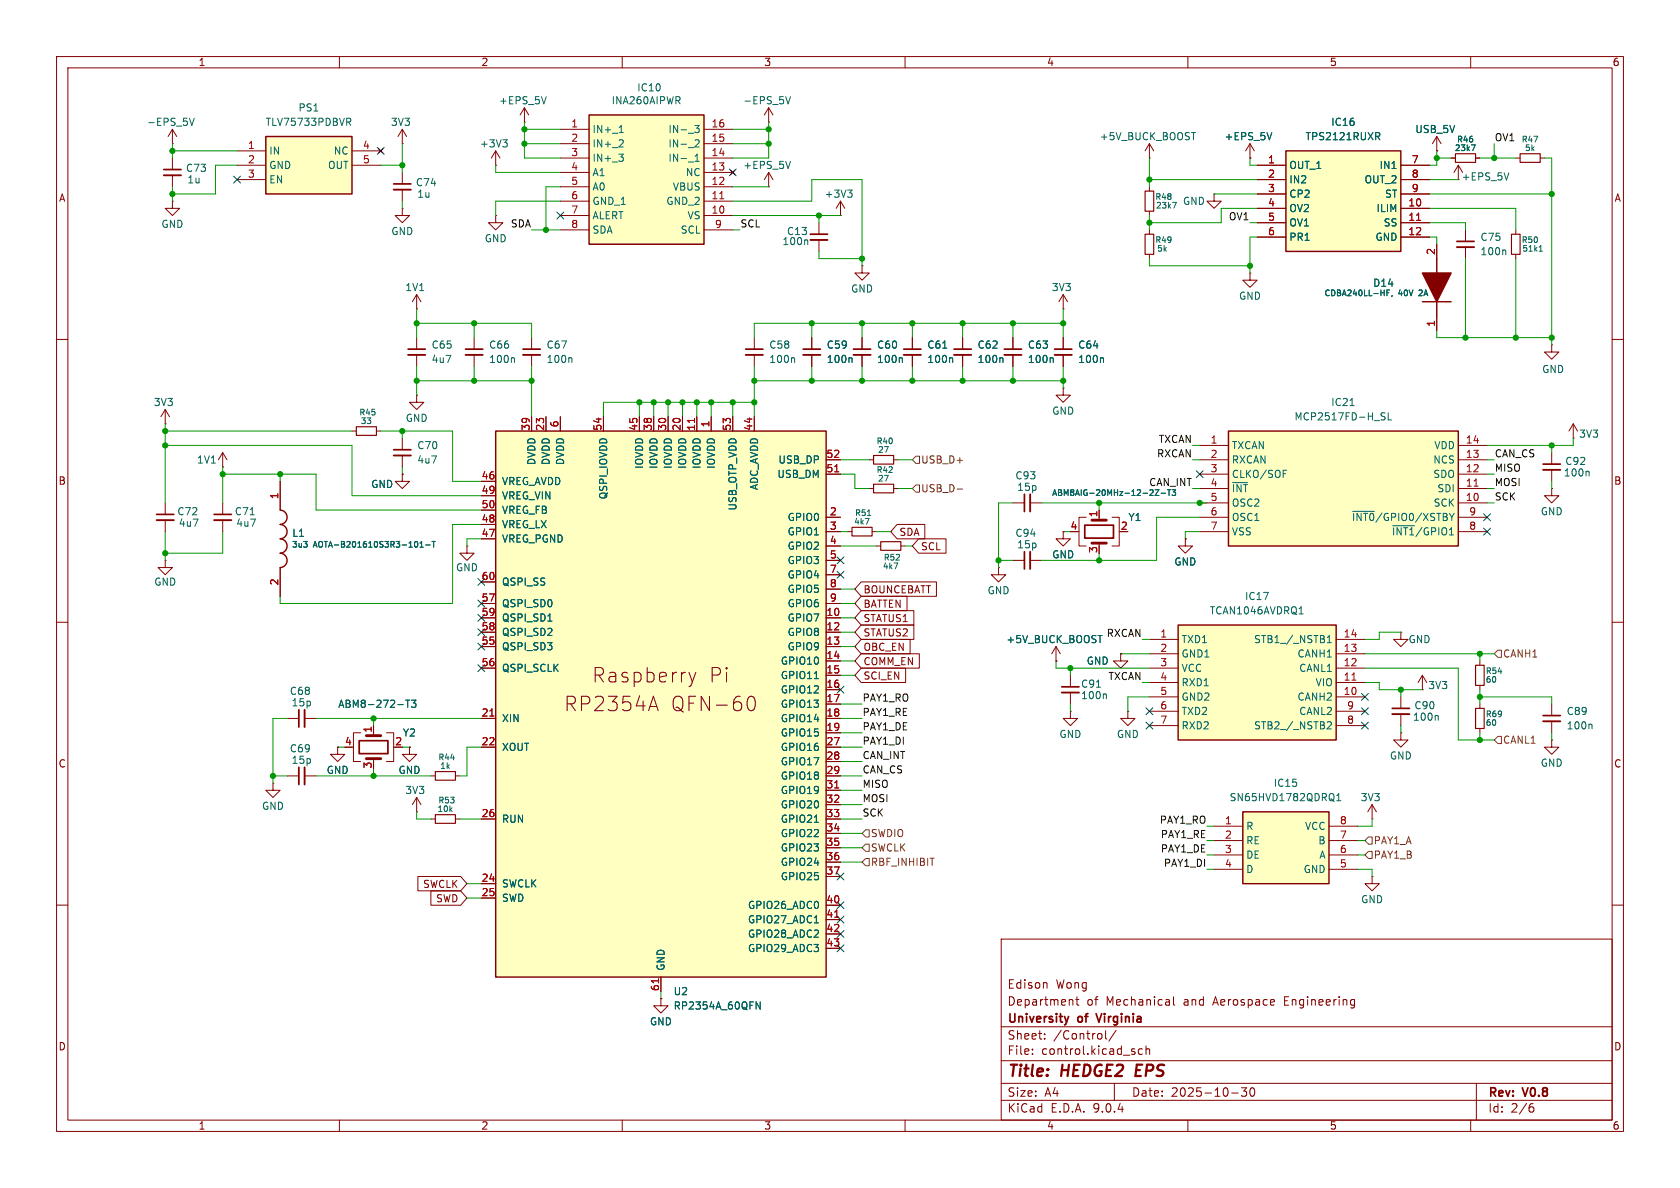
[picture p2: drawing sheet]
<svg xmlns="http://www.w3.org/2000/svg" width="297mm" height="210mm" viewBox="0 0 297 210" stroke-linecap="round" stroke-linejoin="round" font-family="sans-serif">
<g fill="none" stroke="#840000" stroke-width=".18">
<path d="M10 10h277v190h-277zM12 12h273v186h-273zM60 10v2M110 10v2M135.9 19.1l-.8 1.2M135.9 19.1l.8 1.2M135.9 19.1v2.5M160 10v2M210 10v2M260 10v2M71.1 36.8v1.3h1.3l-1.3 1.3-1.3-1.3h1.3M71.1 36.8h.1"/>
<path d="M71.1 30.5v2M71.1 33.5v2.1M135.9 21.6h.1M148.6 38.1h.1M148.6 35.6l-.8 1.2M148.6 35.6l.8 1.2M148.6 35.6v2.5M94 59.7v2M143.5 59.7v2M152.4 59.7v2M170.2 59.7v2M203.2 40.6v.8"/>
<path d="M203.2 45v.7M259.1 40.6v2.1M259.1 43.7v2M10 60h2M94 62.7v2.1M143.5 62.7v2.1M152.4 62.7v2.1M170.2 62.7v2.1M285 60h2M153.7 86.4h.7M158 86.4h.7M10 110h2"/>
<path d="M285 110h2M76.2 137.2h.8M80.5 137.2h.8M73.7 143.5h.1M73.7 141l-.8 1.2M73.7 141l.7 1.2M73.7 141v2.5M242.6 144.8h.1M242.6 142.2l-.8 1.3M242.6 142.2l.7 1.3M242.6 142.2v2.6M10 160h2"/>
<path d="M177 166h108v32h-108zM184.9 173.7l.2 .2v.8M189.6 176.8l.1 .9M190.2 176.7h.5M190.4 176.2v1.3l.3 .2M207.5 176.2v1.3l.2 .2M239 176.7l.5 .1M239.5 177.6l-.5 .1M239.5 176.7v1.2l-.3 .3M285 160h2M60 198v2M110 198v2"/>
<path d="M160 198v2M177 194.5h108M177 191.5h108M177 187.5h108M177 181.5h108M182.5 186.3v.1M182.5 185.5v.1M184.7 183.6v.1M184.7 182.8v.1M195.5 182.2v1.3l.2 .2M197 191.5v3M197.3 182.1l-1.3 2"/>
<path d="M202 185.5l-.5-.1-.3 .3v.4l.2 .2h.6M202.6 185.5l.2-.1 .4 .1v.9M202.6 184.9v1.5M210 198v2M217.7 193.2h1.2M219.5 192.3h.9l-.5 .6 .4 .1v.7l-.2 .1h-.4l-.2-.1M221.1 192.4l.2-.1a.81 .81 0 0 1 .6 .6 .81 .81 0 0 1-.3 .8l-.1 .1a.81 .81 0 0 1-.4-1.4zM260 198v2M261 191.5v6.5M270.6 195.7h.4l.2 .3-.1 .5-.5 .1M271 195.1l-.4 .1"/>
</g>
<path d="M201 188.2l-.3 2h1" fill="none" stroke="#840000" stroke-width=".4"/>
<path d="M69.6 32.5h3M257.6 42.7h3M92.5 61.7h3M142 61.7h3M150.9 61.7h3M168.7 61.7h3M188.9 179.7l-.3 1M193.8 179.2l.5 1.5" fill="none" stroke="#840000" stroke-width=".3"/>
<path d="M202.4 41.4h1.6v3.6h-1.6zM154.4 85.6h3.6v1.5h-3.6zM77 136.4h3.5v1.5h-3.5z" fill="none" stroke="#840000" stroke-width=".2"/>
<path d="M69.6 33.5h3M257.6 43.7h3M92.5 62.7h3M142 62.7h3M150.9 62.7h3M168.7 62.7h3" fill="none" stroke="#840000" stroke-width=".33"/>
<path d="M138.9 17.1l.4 1.3 .4-1.3M149.8 33.6h.8l-.4 .5M150.4 34.1l.2 .2v.3l-.2 .3M266 44.2l.2 .2v.6M100.9 63.2l.2 .2v.7M150.5 63.2l.1 .2v.7M159.3 63.2l.2 .2v.7M177.1 63.2l.2 .2v.7" fill="none" stroke="#006464" stroke-width=".18"/>
<path d="M47 24.1h15.2v10.2h-15.2z" fill="#ffffc2"/>
<path d="M47 24.1h15.2v10.2h-15.2z" fill="none" stroke="#840000" stroke-width=".25"/>
<path d="M41.9 26.7h5.1M41.9 29.2h5.1M41.9 31.8h5.1M62.2 26.7h5.1M62.2 29.2h5.1M66.9 26.3l.8 .8M67.7 26.3l-.8 .8" fill="none" stroke="#840000" stroke-width=".18"/>
<path d="M61.3 20.9h.5l.2 .2-.1 .4-.6 .1M61.6 21.6l.4 .6" fill="none" stroke="#006464" stroke-width=".18"/>
<path d="M208.3 110.5h27.9v20.3h-27.9z" fill="#ffffc2"/>
<path d="M208.3 110.5h27.9v20.3h-27.9z" fill="none" stroke="#840000" stroke-width=".25"/>
<g fill="none" stroke="#840000" stroke-width=".18">
<path d="M30.5 25.4h.1M30.5 22.9v2.5M30.5 27.9v2.1M30.5 31v2M30.5 22.9l-.8 1.2M30.5 22.9l.7 1.2M221 27.9h.1M221 25.4l-.8 1.3M221 25.4l.7 1.3M221 25.4v2.5M73.7 54.6h.1M73.7 52.1l-.8 1.2"/>
<path d="M73.7 52.1l.7 1.2M73.7 52.1v2.5M73.7 59.7v2M133.3 59.7v2M62.2 76.2h.8M66.5 76.2h.8M73.7 69.9v1.2h1.2l-1.2 1.3-1.3-1.3h1.3M73.7 69.9h.1M73.7 62.7v2.1M133.3 62.7v2.1M203.2 113h5.1M203.2 115.6h5.1"/>
<path d="M203.2 118.1h5.1M236.2 113h5.1M236.2 115.6h5.1M236.2 118.1h5.1M203.2 120.7h5.1M203.2 123.2h5.1M203.2 125.7h5.1M203.2 128.3h5.1M236.2 120.7h5.1M236.2 123.2h5.1M236.2 125.7h5.1M236.2 128.3h5.1"/>
</g>
<path d="M33.5 20.9l.4 1.3 .4-1.3M224.8 23.4l-.4 1.3M140.3 63.2l.2 .2v.7M229.7 108.5h.7M234.6 113.6h.8M234.6 112.7l.4-.4v1.3M234.7 127.6h.4l.3 .3-.8 .9h.8" fill="none" stroke="#006464" stroke-width=".18"/>
<path d="M239 120.2h.7" fill="none" stroke="#a90000" stroke-width=".18"/>
<path d="M29 30h3M72.1 61.7h3.1M131.8 61.7h3.1" fill="none" stroke="#840000" stroke-width=".3"/>
<path d="M29 31h3M72.1 62.7h3.1M131.8 62.7h3.1" fill="none" stroke="#840000" stroke-width=".33"/>
<path d="M63 75.4h3.5v1.6h-3.5z" fill="none" stroke="#840000" stroke-width=".2"/>
<path d="M217.2 76.2h40.6v20.3h-40.6z" fill="#ffffc2"/>
<path d="M251.5 53.3h5M254 45.7v2.6M254 53.3v2.6M217.2 76.2h40.6v20.3h-40.6z" fill="none" stroke="#840000" stroke-width=".25"/>
<g fill="none" stroke="#840000" stroke-width=".18">
<path d="M92.7 19.1l-.8 1.2M92.7 19.1l.8 1.2M92.7 19.1v2.5M30.5 35.6v1.2h1.2l-1.2 1.3-1.3-1.3h1.3M30.5 35.6h.1M71.1 25.4h.1M71.1 22.9l-.7 1.2M71.1 22.9l.8 1.2M71.1 22.9v2.5M87.6 38.1v1.3h1.3l-1.3 1.2-1.2-1.2h1.2M87.6 38.1h.1M92.7 21.6h.1"/>
<path d="M144.8 39.4v2M257.8 29.2l-.8 1.3M257.8 29.2l.8 1.3M257.8 29.2v2.6M144.8 42.4v2.1M152.4 47v1.3h1.3l-1.3 1.2-1.3-1.2h1.3M152.4 47h.1M161.3 59.7v2M254 43.2v2.5M254 55.9v2.5M268 40.6v.8M268 45v.7"/>
<path d="M29.2 74.9h.1M29.2 72.4v2.5M29.2 72.4l-.8 1.3M29.2 72.4l.8 1.3M161.3 62.7v2.1M212.1 78.7h5.1M257.8 78.7h5.1M278.1 77.5h.1M278.1 74.9l-.7 1.3M278.1 74.9l.8 1.3M278.1 74.9v2.6M29.2 99.1v1.2h1.3l-1.3 1.3-1.3-1.3h1.3"/>
<path d="M29.2 99.1h.1M29.2 88.9v2M29.2 91.9v2.1M39.4 82.6h.1M39.4 80v2.6M39.4 88.9v2M39.4 91.9v2.1M39.4 80l-.8 1.3M39.4 80l.7 1.3M179.1 88.9h2M182.1 88.9h2M212.1 81.3h5.1"/>
<path d="M212.1 83.8h5.1M212.1 86.4h5.1M212.1 88.9h5.1M212.1 91.4h5.1M212.1 94h5.1M257.8 81.3h5.1M257.8 83.8h5.1M257.8 86.4h5.1M257.8 88.9h5.1M257.8 91.4h5.1M257.8 94h5.1M59.7 132.1v1.3h1.3l-1.3 1.2-1.3-1.2h1.3"/>
<path d="M59.7 132.1h.1M62.2 132.1h.3M63.8 129.5h-1.3v5.1h1.3M66 128.3v1.2M66 134.1v.5M68.3 129.5h1.3v5.1h-1.3"/>
</g>
<g fill="none" stroke="#006464" stroke-width=".18">
<path d="M96.6 17.1l-.5 1.3M266.7 30.6l-.4 1.2M142.6 42.4l.2 .2v.7M245.2 51.7h.3M245.2 51.3v1M246.1 52.2l-.1 .2M272.1 44.4h.6M272.3 43.5l.1-.1v1M166.7 61.5h.7M168.2 63.2l.2 .2v.7M238.7 71.7h.7M244.4 73.6l.3 .1 .2 .3-.3 .2h-.3"/>
<path d="M244.4 73h.5M245.4 73v1.2h.6M44.2 91h.8M226.8 83.7h.5M226.8 83.1h.7M239.1 90.4h3.9M246.2 92.9h3.9M70.3 124.6h1M71.7 123.8h.7M72.1 123.8v1.2M72.7 123.8h.8l-.4 .5 .4 .1v.5l-.2 .1-.6-.1"/>
</g>
<path d="M260.6 85.9h.7" fill="none" stroke="#a90000" stroke-width=".18"/>
<path d="M143.3 41.4h3M159.8 61.7h3M27.7 90.9h3M37.8 90.9h3.1M181.1 87.4v3M63.5 130.9h5.1v2.3h-5.1z" fill="none" stroke="#840000" stroke-width=".3"/>
<path d="M143.3 42.4h3M159.8 62.7h3M27.7 91.9h3M37.8 91.9h3.1M182.1 87.4v3" fill="none" stroke="#840000" stroke-width=".33"/>
<path d="M64.8 130h2.5M64.8 134.1h2.5" fill="none" stroke="#840000" stroke-width=".51"/>
<path d="M267.2 41.4h1.5v3.6h-1.5z" fill="none" stroke="#840000" stroke-width=".2"/>
<path d="M251.5 48.3h5l-2.5 5z" fill="#840000" stroke="#840000" stroke-width=".25"/>
<path d="M227.3 26.7h20.3v17.8h-20.3z" fill="#ffffc2"/>
<path d="M227.3 26.7h20.3v17.8h-20.3zM49.5 90.2a1.27 1.27 0 0 1 1.3 1.2 1.27 1.27 0 0 1-1.3 1.3 1.27 1.27 0 0 1 1.3 1.3 1.27 1.27 0 0 1-1.3 1.3 1.27 1.27 0 0 1 1.3 1.2 1.27 1.27 0 0 1-1.3 1.3 1.27 1.27 0 0 1 1.3 1.3 1.27 1.27 0 0 1-1.3 1.2" fill="none" stroke="#840000" stroke-width=".25"/>
<g fill="none" stroke="#840000" stroke-width=".18">
<path d="M87.6 29.2h.1M87.6 26.7l-.7 1.2M87.6 26.7l.8 1.2M87.6 26.7v2.5M222.2 29.2h5.1M222.2 31.8h5.1M222.2 34.3h5.1M222.2 36.8h5.1M222.2 39.4h5.1M247.6 29.2h5.1M247.6 31.8h5.1M247.6 34.3h5.1"/>
<path d="M247.6 36.8h5.1M247.6 39.4h5.1M256.5 27.9h.8M260.9 27.9h.7M268 27.9h.7M272.3 27.9h.7M83.8 59.7v2M179.1 59.7v2M222.2 41.9h5.1M247.6 41.9h5.1M83.8 62.7v2.1M179.1 62.7v2.1"/>
<path d="M49.5 85.1v5.1M82.5 96.5v1.3h1.3l-1.3 1.3-1.2-1.3h1.2M82.5 96.5h.1M274.3 86.4v1.2h1.3l-1.3 1.3-1.3-1.3h1.3M274.3 86.4h.1M274.3 80v2M274.3 83.1v2M49.5 100.3v5.1M48.3 138.4v1.3h1.2l-1.2 1.3-1.3-1.3h1.3M48.3 138.4h.1M50.8 137.2h2M53.8 137.2h2.1"/>
<path d="M76.2 144.8h.8M80.5 144.8h.8M116.8 176.5v1.3h1.3l-1.3 1.3-1.2-1.3h1.2M116.8 176.5h.1"/>
</g>
<path d="M250.4 39h.8" fill="none" stroke="#a90000" stroke-width=".18"/>
<g fill="none" stroke="#006464" stroke-width=".18">
<path d="M88.9 24.7h.8l-.4 .5M89.4 25.2l.3 .2v.3l-.3 .3M243.2 23.4h.5l.2 .3-.1 .3-.6 .1M243.5 24.1l.4 .6M260.1 25.6h.7l-.4 1M90.8 63.2l.1 .2v.7M186 63.2l.2 .2v.7M73.5 95.7a.54 .54 0 0 1 .4 .5 .54 .54 0 0 1-.4 .5M74.2 96.7h.6M74.2 96l.3-.3v1M75.3 96.3h.7M76.4 95.7h.6"/>
<path d="M76.7 95.7v1M280.8 83.3l.1 .2v.6"/>
</g>
<path d="M257.3 27.2h3.6v1.5h-3.6zM268.7 27.2h3.6v1.5h-3.6zM77 144h3.5v1.5h-3.5z" fill="none" stroke="#840000" stroke-width=".2"/>
<path d="M82.3 61.7h3M177.5 61.7h3.1M272.8 82h3M52.8 135.6v3.1" fill="none" stroke="#840000" stroke-width=".3"/>
<path d="M82.3 62.7h3M177.5 62.7h3.1M272.8 83.1h3M53.8 135.6v3.1" fill="none" stroke="#840000" stroke-width=".33"/>
<path d="M87.6 76.2h58.4v96.5h-58.4z" fill="#ffffc2"/>
<path d="M87.6 76.2h58.4v96.5h-58.4z" fill="none" stroke="#840000" stroke-width=".25"/>
<g fill="none" stroke="#840000" stroke-width=".18">
<path d="M254 26.7h.1M254 24.1l-.8 1.3M254 24.1l.8 1.3M254 24.1v2.6M221 48.3v1.2h1.2l-1.2 1.3-1.3-1.3h1.3M221 48.3h.1M94 73.7v2.5M96.5 73.7v2.5M99.1 73.7v2.5M106.7 73.7v2.5M113 73.7v2.5M115.6 73.7v2.5"/>
<path d="M118.1 73.7v2.5M120.6 73.7v2.5M123.2 73.7v2.5M125.7 73.7v2.5M129.5 73.7v2.5M133.3 73.7v2.5M85.1 85.1h2.5M85.1 87.6h2.5M85.1 90.2h2.5M85.1 92.7h2.5M85.1 95.3h2.5M146 81.3h2.6"/>
<path d="M146 83.8h2.6M146 91.4h2.6M146 94h2.6M146 96.5h2.6M146 99.1h2.6M153.7 81.3h.7M158 81.3h.7M85.1 102.9h2.5M85.1 106.7h2.5M85.1 109.2h2.5M85.1 111.8h2.5M85.1 114.3h2.5"/>
<path d="M85.1 118.1h2.5M121.8 118.9l.6 1.6M123 118.9l-.6 1.6M146 106.7h2.6M146 109.2h2.6M146 111.8h2.6M146 114.3h2.6M146 101.6h2.6M146 104.1h2.6M146 116.8h2.6M146 119.4h2.6M50.8 127h2"/>
<path d="M53.8 127h2.1M85.1 127h2.5M85.1 132.1h2.5M114.9 124.9h1.2M115.5 123.1l.9 2.5M122.4 120.5l-.2 .7M132.1 124.1a.93 .93 0 0 1 .6-1 .65 .65 0 0 1 .7 .5 1.49 1.49 0 0 1-.5 2 .65 .65 0 0 1-.7-.5l-.1-.4M146 127h2.6M146 132.1h2.6M146 121.9h2.6M146 124.5h2.6M146 129.5h2.6"/>
<path d="M146 134.6h2.6M146 137.2h2.6M146 139.7h2.6M85.1 144.8h2.5M85.1 156.2h2.5M85.1 158.8h2.5M146 144.8h2.6M146 142.2h2.6M146 147.3h2.6M146 149.9h2.6M146 152.4h2.6M146 154.9h2.6"/>
<path d="M116.8 172.7v2.6M146 160h2.6M146 162.6h2.6M146 165.1h2.6M146 167.6h2.6"/>
</g>
<path d="M96.8 109.8h.8M144 120h.7M144 145.4h.7M133.7 177.1l.7 1.3v-1.3M144 163.1h.7" fill="none" stroke="#006464" stroke-width=".18"/>
<path d="M122.8 74v.7M147.6 83.4h.7M86.6 126.6h.7M147.6 139.3h.7M116.4 173v.7M147.6 162.1h.7" fill="none" stroke="#a90000" stroke-width=".18"/>
<path d="M52.8 125.5v3" fill="none" stroke="#840000" stroke-width=".3"/>
<path d="M53.8 125.5v3" fill="none" stroke="#840000" stroke-width=".33"/>
<path d="M154.4 80.5h3.6v1.5h-3.6z" fill="none" stroke="#840000" stroke-width=".2"/>
<path d="M104.1 20.3h20.4v22.9h-20.4z" fill="#ffffc2"/>
<path d="M104.1 20.3h20.4v22.9h-20.4z" fill="none" stroke="#840000" stroke-width=".25"/>
<g fill="none" stroke="#840000" stroke-width=".18">
<path d="M99.1 22.9h5M99.1 25.4h5M99.1 27.9h5M99.1 30.5h5M99.1 33h5M99.1 35.6h5M99.1 38.1h5M124.5 22.9h5M124.5 25.4h5M124.5 27.9h5M124.5 30.5h5M124.5 33h5"/>
<path d="M124.5 35.6h5M124.5 38.1h5M129.2 30.1l.7 .8M129.9 30.1l-.7 .8M135.9 33h.1M135.9 30.5l-.8 1.3M135.9 30.5l.8 1.3M135.9 30.5v2.5M203.2 27.9h.1M203.2 25.4v2.5M203.2 33v.8M203.2 37.3v.8"/>
<path d="M203.2 25.4l-.8 1.3M203.2 25.4l.8 1.3M214.6 34.3v1.3h1.3l-1.3 1.2-1.2-1.2h1.2M214.6 34.3h.1M99.1 40.6h5M124.5 40.6h5M188 54.6h.1M188 52.1v2.5M188 59.7v2M188 52.1l-.8 1.2M188 52.1l.7 1.2M71.1 77.5v2"/>
<path d="M188 68.6v1.3h1.2l-1.2 1.2-1.3-1.2h1.3M188 68.6h.1M188 62.7v2.1M274.3 61v1.2h1.3l-1.3 1.3-1.3-1.3h1.3M274.3 61h.1M71.1 83.8v1.3h1.3l-1.3 1.3-1.3-1.3h1.3M71.1 83.8h.1M71.1 80.5v2.1M149.9 94h.7M154.2 94h.7M154.9 96.5h.8M159.3 96.5h.7"/>
<path d="M179.1 99.1h2M182.1 99.1h2M188 94v1.3h1.2l-1.2 1.2-1.3-1.2h1.3M188 94h.1M190.5 94h.3M192 91.4h-1.2v5.1h1.2M194.3 90.2v1.2M194.3 96v.5M196.6 91.4h1.3v5.1h-1.3M209.5 95.3v1.2h1.3l-1.3 1.3-1.2-1.3h1.2M209.5 95.3h.1M176.5 100.3v1.3h1.3l-1.3 1.3-1.2-1.3h1.2"/>
<path d="M176.5 100.3h.1M186.7 116.8h.1M186.7 114.3l-.8 1.3M186.7 114.3l.8 1.3M186.7 114.3v2.5M189.2 119.4v2M198.1 115.6v1.2h1.3l-1.3 1.3-1.3-1.3h1.3M198.1 115.6h.1M247.6 111.8v1.2h1.3l-1.3 1.3-1.2-1.3h1.2M247.6 111.8h.1M251.5 119.4l-.8 1.3M251.5 119.4l.7 1.3"/>
<path d="M251.5 119.4v2.5M261.6 116.8v.8M72.4 132.1v1.3h1.3l-1.3 1.2-1.3-1.2h1.3M72.4 132.1h.1M189.2 125.7v1.3h1.3l-1.3 1.3-1.2-1.3h1.2M189.2 125.7h.1M189.2 122.4v2.1M199.4 125.7v1.3h1.3l-1.3 1.3-1.3-1.3h1.3M199.4 125.7h.1M247.6 129.5v1.3h1.3l-1.3 1.3-1.2-1.3h1.2M247.6 129.5h.1M247.6 123.2v2"/>
<path d="M247.6 126.2v2.1M251.5 121.9h.1M261.6 121.2v.7M261.6 124.5v.7M261.6 128.8v.7M274.3 130.8v1.3h1.3l-1.3 1.3-1.3-1.3h1.3M274.3 130.8h.1M274.3 124.5v2M274.3 127.5v2M242.6 154.9v1.3h1.2l-1.2 1.3-1.3-1.3h1.3M242.6 154.9h.1"/>
</g>
<g fill="none" stroke="#006464" stroke-width=".18">
<path d="M109.4 27.2h.8l-.4 .5M109.5 23.4h.7M109.6 22.5l.2-.3v1.2M109.6 24.7l.5 .1 .1 .3-.8 .9h.8M109.9 27.7l.3 .3v.3l-.3 .2M122.8 22.2h.8l-.4 .5 .3 .1v.5l-.1 .1h-.5M122.9 24.8l.5-.1 .2 .4-.8 .9h.8M122.9 28.5h.7M122.9 27.6l.3-.4v1.3M139.7 28.5l-.4 1.3M207.3 35.8h.7l-.5 1M210.6 23.4h.8"/>
<path d="M194.9 63.2l.2 .2v.7M153.4 91.1h.5M153.6 91.6l-.4 1.1M158.7 99.5l-.4 1M204.9 86.6l-.7 1h.7M205.3 87.2h.7M206.7 86.6v1M207.8 86.6l-.3 .4 .3 .1v.4l-.2 .1-.4-.1M194.1 112.3h.7M193.8 121.5h.8M195.4 122.7l.2 .2v.6M254.1 126.5l.2 .2v.6"/>
<path d="M281.3 128l.1 .2v.7"/>
</g>
<path d="M127.2 35.1h.8" fill="none" stroke="#a90000" stroke-width=".18"/>
<path d="M69.6 79.5h3M186.4 61.7h3.1M181.1 97.5v3.1M191.8 92.8h5v2.3h-5zM187.7 121.4h3.1M246.1 125.2h3.1M272.8 126.5h3" fill="none" stroke="#840000" stroke-width=".3"/>
<path d="M186.4 62.7h3.1M69.6 80.5h3M182.1 97.5v3.1M187.7 122.4h3.1M246.1 126.2h3.1M272.8 127.5h3" fill="none" stroke="#840000" stroke-width=".33"/>
<path d="M193 91.9h2.6M193 96h2.6" fill="none" stroke="#840000" stroke-width=".51"/>
<path d="M202.4 33.8h1.6v3.5h-1.6zM150.6 93.2h3.6v1.5h-3.6zM155.7 95.8h3.6v1.5h-3.6zM260.9 117.6h1.5v3.6h-1.5zM260.9 125.2h1.5v3.6h-1.5z" fill="none" stroke="#840000" stroke-width=".2"/>
<path d="M219.7 143.5h15.2v12.7h-15.2z" fill="#ffffc2"/>
<path d="M219.7 143.5h15.2v12.7h-15.2z" fill="none" stroke="#840000" stroke-width=".25"/>
<g fill="none" stroke="#840000" stroke-width=".18">
<path d="M221 27.9h.1M222.2 29.2h5.1M222.2 31.8h5.1M222.2 34.3h5.1M222.2 36.8h5.1M222.2 39.4h5.1M247.6 29.2h5.1M247.6 31.8h5.1M247.6 34.3h5.1M247.6 36.8h5.1M247.6 39.4h5.1M254 26.7h.1"/>
<path d="M256.5 27.9h.8M260.9 27.9h.7M143.5 59.7v2M152.4 59.7v2M161.3 59.7v2M170.2 59.7v2M179.1 59.7v2M188 59.7v2M222.2 41.9h5.1M247.6 41.9h5.1M254 43.2v2.5M254 55.9v2.5"/>
<path d="M94 73.7v2.5M96.5 73.7v2.5M99.1 73.7v2.5M106.7 73.7v2.5M113 73.7v2.5M115.6 73.7v2.5M118.1 73.7v2.5M120.6 73.7v2.5M123.2 73.7v2.5M125.7 73.7v2.5M129.5 73.7v2.5M133.3 73.7v2.5"/>
<path d="M143.5 62.7v2.1M152.4 62.7v2.1M161.3 62.7v2.1M170.2 62.7v2.1M179.1 62.7v2.1M188 62.7v2.1M49.5 85.1v5.1M71.1 83.8h.1M85.1 85.1h2.5M85.1 87.6h2.5M85.1 90.2h2.5M85.1 92.7h2.5"/>
<path d="M85.1 95.3h2.5M146 81.3h2.6M146 83.8h2.6M146 91.4h2.6M146 94h2.6M146 96.5h2.6M146 99.1h2.6M158.6 92.7h4.9v2.6h-4.9l-1.1-1.3zM162.4 95.2h4.8v2.6h-4.8l-1.1-1.3zM188 94h.1M194.3 90.2v1.2M209.5 95.3h.1"/>
<path d="M49.5 100.3v5.1M85.1 102.9h2.5M85.1 106.7h2.5M85.1 109.2h2.5M85.1 111.8h2.5M85.1 114.3h2.5M85.1 118.1h2.5M146 106.7h2.6M146 109.2h2.6M146 111.8h2.6M146 114.3h2.6M146 101.6h2.6"/>
<path d="M146 104.1h2.6M146 116.8h2.6M146 119.4h2.6M152.2 113h8.7v2.6h-8.7l-1.1-1.3zM152.2 110.5h9.4v2.5h-9.4l-1.1-1.2zM152.2 105.4h8.1v2.6h-8.1l-1.1-1.3zM152.2 102.9h13.3v2.5h-13.3l-1.1-1.3zM152.2 107.9h9.4v2.6h-9.4l-1.1-1.3zM152.2 115.6h10.3v2.5h-10.3l-1.1-1.3zM152.2 118.1h7.9v2.6h-7.9l-1.1-1.3zM186.7 116.8h.1M198.1 115.6h.1"/>
<path d="M59.7 132.1h.1M66 128.3v1.2M72.4 132.1h.1M85.1 127h2.5M85.1 132.1h2.5M146 127h2.6M146 132.1h2.6M146 121.9h2.6M146 124.5h2.6M146 129.5h2.6M146 134.6h2.6M146 137.2h2.6"/>
<path d="M146 139.7h2.6M73.9 154.9h7.5l1.1 1.3-1.1 1.3h-7.5zM76.2 157.5h5.2l1.1 1.3-1.1 1.2h-5.2zM85.1 144.8h2.5M85.1 156.2h2.5M85.1 158.8h2.5M146 144.8h2.6M146 142.2h2.6M146 147.3h2.6M146 149.9h2.6M146 152.4h2.6M146 154.9h2.6"/>
<path d="M214.6 146.1h5.1M214.6 148.6h5.1M214.6 151.1h5.1M214.6 153.7h5.1M234.9 146.1h5.1M234.9 148.6h5.1M234.9 151.1h5.1M234.9 153.7h5.1M116.8 176.5h.1M116.8 172.7v2.6M146 160h2.6M146 162.6h2.6"/>
<path d="M146 165.1h2.6M146 167.6h2.6"/>
</g>
<g fill="none" stroke="#006464" stroke-width=".18">
<path d="M224.8 23.4l-.4 1.3M243.2 23.4h.5l.2 .3-.1 .3-.6 .1M243.5 24.1l.4 .6M260.1 25.6h.7l-.4 1M245.2 51.7h.3M245.2 51.3v1M246.1 52.2l-.1 .2M150.5 63.2l.1 .2v.7M159.3 63.2l.2 .2v.7M166.7 61.5h.7M168.2 63.2l.2 .2v.7M177.1 63.2l.2 .2v.7"/>
<path d="M186 63.2l.2 .2v.7M194.9 63.2l.2 .2v.7M73.5 95.7a.54 .54 0 0 1 .4 .5 .54 .54 0 0 1-.4 .5M74.2 96.7h.6M74.2 96l.3-.3v1M75.3 96.3h.7M76.4 95.7h.6M76.7 95.7v1M204.9 86.6l-.7 1h.7M205.3 87.2h.7M206.7 86.6v1M207.8 86.6l-.3 .4 .3 .1v.4l-.2 .1-.4-.1"/>
<path d="M96.8 109.8h.8M144 120h.7M194.1 112.3h.7M70.3 124.6h1M71.7 123.8h.7M72.1 123.8v1.2M72.7 123.8h.8l-.4 .5 .4 .1v.5l-.2 .1-.6-.1M144 145.4h.7M236.3 141.5h.7M236.3 140.6l.4-.3v1.2M133.7 177.1l.7 1.3v-1.3M144 163.1h.7"/>
</g>
<path d="M161.9 80.6h.7v1.3h-.7l-.6-.6zM161.9 85.7h.7v1.3h-.7l-.6-.6zM169.2 86.5h1M264.8 114.9h.6v1.3h-.6l-.6-.6zM264.8 130.2h.6v1.2h-.6l-.6-.6zM153 149.2h.7v1.3h-.7l-.6-.6zM153 151.8h.7v1.2h-.7l-.6-.6zM153 146.7h.7v1.3h-.7l-.6-.7zM241.9 148h.7v1.2h-.7l-.6-.6zM241.9 150.5h.7v1.3h-.7l-.6-.7z" fill="none" stroke="#725600" stroke-width=".18"/>
<g fill="none" stroke="#009600" stroke-width=".18">
<path d="M30.5 26.7h11.4M30.5 25.4v2.5M30.5 33v2.6M41.9 29.2h-3.8v5.1h-7.6M67.3 29.2h3.8M71.1 25.4v5.1M71.1 35.6v1.2M87.6 29.2v1.3h11.5M92.7 22.9h6.4M92.7 21.6v6.3h6.4M92.7 25.4h6.4M99.1 35.6h-11.5v2.5"/>
<path d="M99.1 33h-2.6v7.6M129.5 35.6h14v-3.8h8.9v15.2M129.5 22.9h6.4M129.5 25.4h6.4M129.5 33h6.4M129.5 38.1h19.1M135.9 21.6v6.3h-6.4M144.8 38.1v1.3M203.2 31.8h19M203.2 27.9v5.1M203.2 38.1v2.5M214.6 34.3h7.6"/>
<path d="M221 27.9v1.3h1.2M221 39.4h1.2M222.2 36.8h-6.3v2.6h-12.7M252.7 36.8h15.3v3.8M252.7 34.3h21.6M252.7 39.4h6.4v1.2M252.7 31.8h5.1M254 26.7v2.5h-1.3M254 27.9h2.5M261.6 27.9h6.4M264.2 25.4v2.5M273 27.9h1.3v33.1"/>
<path d="M73.7 57.2h20.3v2.5M73.7 54.6v5.1M83.8 57.2v2.5M94 40.6h5.1M129.5 40.6h1.3M143.5 57.2v2.5M144.8 44.5v1.2h7.6M152.4 57.2v2.5M161.3 57.2v2.5M170.2 57.2v2.5M179.1 57.2v2.5M188 57.2h-54.7v2.5"/>
<path d="M188 54.6v5.1M203.2 45.7v1.3h17.8M222.2 41.9h-1.2v6.4M252.7 41.9h1.3v1.3M254 58.4v1.3h20.3M259.1 45.7v14M268 45.7v14M29.2 74.9v14M29.2 76.2h33M29.2 78.7h33v8.9h22.9M67.3 76.2h12.7v8.9h5.1M71.1 76.2v1.3"/>
<path d="M73.7 67.3h20.3M73.7 64.8v5.1M83.8 64.8v2.5M94 64.8v8.9M113 71.1v2.6M115.6 71.1v2.6M118.1 71.1v2.6M120.6 71.1v2.6M123.2 71.1v2.6M125.7 71.1v2.6M129.5 71.1v2.6M133.3 71.1h-26.6v2.6"/>
<path d="M133.3 64.8v8.9M133.3 67.3h54.7M143.5 64.8v2.5M152.4 64.8v2.5M161.3 64.8v2.5M170.2 64.8v2.5M179.1 64.8v2.5M188 64.8v3.8M210.8 78.7h1.3M274.3 78.7v1.3M278.1 77.5v1.2h-15.2M29.2 94v5.1"/>
<path d="M39.4 94v3.8h-10.2M39.4 82.6v6.3M39.4 83.8h16.5v6.4h29.2M49.5 83.8v1.3M71.1 82.6v1.2M85.1 92.7h-5.1v14h-30.5v-1.3M85.1 95.3h-2.6v1.2M148.6 83.8h2.5v2.6h2.6M148.6 81.3h5.1M148.6 96.5h6.3M148.6 94h1.3M154.9 94h2.6"/>
<path d="M158.7 81.3h2.6M158.7 86.4h2.6M160 96.5h1.3M176.5 99.1h2.6M179.1 88.9h-2.6v11.4M184.1 88.9h29.3M188 94h1.2M194.3 88.9v1.3M194.3 97.8v1.3M210.8 81.3h1.3M210.8 86.4h1.3M212.1 91.4h-7.6v7.7h-20.4"/>
<path d="M212.1 94h-2.6v1.3M262.9 83.8h1.3M262.9 81.3h1.3M262.9 86.4h1.3M262.9 88.9h1.3M274.3 85.1v1.3M148.6 106.7h2.5M148.6 111.8h2.5M148.6 119.4h2.5M148.6 114.3h2.5M148.6 116.8h2.5M148.6 109.2h2.5"/>
<path d="M148.6 104.1h2.5M186.7 116.8v1.3h16.5M189.2 118.1v1.3M198.1 115.6h5.1M201.9 113h1.3M241.3 118.1h16.5v12.7h6.4M241.3 115.6h22.9M247.6 111.8h-3.8v1.2h-2.5M261.6 115.6v1.2M48.3 137.2h2.5M50.8 127h-2.5v11.4M55.9 127h29.2"/>
<path d="M55.9 137.2h20.3M59.7 132.1h1.3M66 127v1.3M66 135.9v1.3M71.1 132.1h1.3M85.1 132.1h-2.6v5.1h-1.2M148.6 127h3.8M148.6 137.2h3.8M148.6 132.1h3.8M148.6 139.7h3.8M148.6 124.5h3.8M148.6 129.5h3.8"/>
<path d="M148.6 134.6h3.8M189.2 124.5v1.2M201.9 120.7h1.3M203.2 123.2h-3.8v2.5M241.3 120.7h2.5v1.2h7.7M247.6 121.9v1.3M247.6 128.3v1.2M261.6 123.2h12.7v1.3M261.6 121.9v2.6M261.6 129.5v1.3M274.3 129.5v1.3M73.7 143.5v1.3h2.5"/>
<path d="M81.3 144.8h3.8M82.5 158.8h2.6M82.5 156.2h2.6M148.6 144.8h3.8M148.6 142.2h3.8M148.6 147.3h3.8M148.6 149.9h3.8M148.6 152.4h3.8M213.4 146.1h1.2M213.4 151.1h1.2M213.4 148.6h1.2M213.4 153.7h1.2"/>
<path d="M240 151.1h1.3M240 148.6h1.3M240 153.7h2.6v1.2M242.6 144.8v1.3h-2.6M116.8 175.3v1.2"/>
</g>
<g fill="none" stroke="#000084" stroke-width=".18">
<path d="M41.3 31.1l1.2 1.3M42.5 31.1l-1.2 1.3M66.7 26.1l1.2 1.2M67.9 26.1l-1.2 1.2M98.5 37.5l1.2 1.2M99.7 37.5l-1.2 1.2M128.9 29.9l1.2 1.2M130.1 29.9l-1.2 1.2M148 98.5l1.2 1.2M149.2 98.5l-1.2 1.2M211.5 83.2l1.2 1.2M212.7 83.2l-1.2 1.2"/>
<path d="M262.3 90.8l1.2 1.2M262.3 93.4l1.2 1.2M263.5 90.8l-1.2 1.2M263.5 93.4l-1.2 1.2M84.5 106.1l1.2 1.2M84.5 108.6l1.2 1.2M84.5 102.3l1.2 1.2M84.5 111.2l1.2 1.2M84.5 113.7l1.2 1.2M84.5 117.5l1.2 1.2M85.7 106.1l-1.2 1.2M85.7 108.6l-1.2 1.2"/>
<path d="M85.7 102.3l-1.2 1.2M85.7 111.2l-1.2 1.2M85.7 113.7l-1.2 1.2M85.7 117.5l-1.2 1.2M148 101l1.2 1.2M149.2 101l-1.2 1.2M148 121.3l1.2 1.2M149.2 121.3l-1.2 1.2M202.6 127.7l1.2 1.2M202.6 125.1l1.2 1.2M203.8 127.7l-1.2 1.2M203.8 125.1l-1.2 1.2"/>
<path d="M240.7 127.7l1.2 1.2M240.7 125.1l1.2 1.2M240.7 122.6l1.2 1.2M241.9 127.7l-1.2 1.2M241.9 125.1l-1.2 1.2M241.9 122.6l-1.2 1.2M148 154.3l1.2 1.2M148 159.4l1.2 1.2M149.2 154.3l-1.2 1.2M149.2 159.4l-1.2 1.2M148 164.5l1.2 1.2M148 162l1.2 1.2"/>
<path d="M148 167l1.2 1.2M149.2 164.5l-1.2 1.2M149.2 162l-1.2 1.2M149.2 167l-1.2 1.2"/>
</g>
<path d="M250.4 39h.8M122.8 74v.7M147.6 83.4h.7M86.6 126.6h.7M147.6 139.3h.7M116.4 173v.7M147.6 162.1h.7" fill="none" stroke="#a90000" stroke-width=".18"/>
<g fill="#009600" stroke="#009600" stroke-width=".18">
<circle cx="71.1" cy="29.2" r=".46"/>
<circle cx="94" cy="67.3" r=".46"/>
<circle cx="113" cy="71.1" r=".46"/>
<circle cx="30.5" cy="26.7" r=".46"/>
<circle cx="73.7" cy="57.2" r=".46"/>
<circle cx="92.7" cy="22.9" r=".46"/>
<circle cx="30.5" cy="34.3" r=".46"/>
<circle cx="83.8" cy="57.2" r=".46"/>
<circle cx="92.7" cy="25.4" r=".46"/>
<circle cx="83.8" cy="67.3" r=".46"/>
<circle cx="73.7" cy="67.3" r=".46"/>
<circle cx="96.5" cy="40.6" r=".46"/>
<circle cx="144.8" cy="38.1" r=".46"/>
<circle cx="135.9" cy="25.4" r=".46"/>
<circle cx="135.9" cy="22.9" r=".46"/>
<circle cx="29.2" cy="78.7" r=".46"/>
<circle cx="29.2" cy="76.2" r=".46"/>
<circle cx="29.2" cy="97.8" r=".46"/>
<circle cx="39.4" cy="83.8" r=".46"/>
<circle cx="49.5" cy="83.8" r=".46"/>
<circle cx="71.1" cy="76.2" r=".46"/>
<circle cx="125.7" cy="71.1" r=".46"/>
<circle cx="123.2" cy="71.1" r=".46"/>
<circle cx="133.3" cy="71.1" r=".46"/>
<circle cx="133.3" cy="67.3" r=".46"/>
<circle cx="143.5" cy="57.2" r=".46"/>
<circle cx="143.5" cy="67.3" r=".46"/>
<circle cx="129.5" cy="71.1" r=".46"/>
<circle cx="66" cy="127" r=".46"/>
<circle cx="48.3" cy="137.2" r=".46"/>
<circle cx="66" cy="137.2" r=".46"/>
<circle cx="115.6" cy="71.1" r=".46"/>
<circle cx="118.1" cy="71.1" r=".46"/>
<circle cx="120.6" cy="71.1" r=".46"/>
<circle cx="170.2" cy="57.2" r=".46"/>
<circle cx="161.3" cy="57.2" r=".46"/>
<circle cx="170.2" cy="67.3" r=".46"/>
<circle cx="161.3" cy="67.3" r=".46"/>
<circle cx="152.4" cy="67.3" r=".46"/>
<circle cx="179.1" cy="57.2" r=".46"/>
<circle cx="188" cy="57.2" r=".46"/>
<circle cx="152.4" cy="45.7" r=".46"/>
<circle cx="152.4" cy="57.2" r=".46"/>
<circle cx="274.3" cy="78.7" r=".46"/>
<circle cx="221" cy="47" r=".46"/>
<circle cx="259.1" cy="59.7" r=".46"/>
<circle cx="264.2" cy="27.9" r=".46"/>
<circle cx="274.3" cy="34.3" r=".46"/>
<circle cx="254" cy="27.9" r=".46"/>
<circle cx="268" cy="59.7" r=".46"/>
<circle cx="274.3" cy="59.7" r=".46"/>
<circle cx="203.2" cy="39.4" r=".46"/>
<circle cx="188" cy="67.3" r=".46"/>
<circle cx="179.1" cy="67.3" r=".46"/>
<circle cx="203.2" cy="31.8" r=".46"/>
<circle cx="261.6" cy="123.2" r=".46"/>
<circle cx="261.6" cy="130.8" r=".46"/>
<circle cx="261.6" cy="115.6" r=".46"/>
<circle cx="189.2" cy="118.1" r=".46"/>
<circle cx="194.3" cy="88.9" r=".46"/>
<circle cx="194.3" cy="99.1" r=".46"/>
<circle cx="176.5" cy="99.1" r=".46"/>
<circle cx="212.1" cy="88.9" r=".46"/>
<circle cx="247.6" cy="121.9" r=".46"/>
</g>
<g font-size="3.5" fill="#840000">
<text x="99.7" y="126">RP2354A</text>
<text x="104.6" y="120.9">Raspberry</text>
<text x="118.5" y="126">QFN-60</text>
<text x="125.3" y="120.9">Pi</text>
</g>
<g font-size="2.8" fill="#840000">
<text x="178" y="190.9">Title:</text>
<text x="187.7" y="190.9">HEDGE2</text>
<text x="201.6" y="190.9">EPS</text>
</g>
<g font-size="2.1" fill="#840000">
<text x="178" y="178">Department</text>
<text x="178" y="175">Edison</text>
<text x="186.7" y="175">Wong</text>
<text x="192.1" y="178">of</text>
<text x="195.6" y="178">Mechanical</text>
<text x="209.4" y="178">and</text>
<text x="214.8" y="178">Aerospace</text>
<text x="227.4" y="178">Engineering</text>
<text x="178" y="184">Sheet:</text>
<text x="178" y="181.2">University</text>
<text x="186.2" y="184">/Control/</text>
<text x="190.7" y="181.2">of</text>
<text x="194.6" y="181.2">Virginia</text>
<text x="178" y="186.7">File:</text>
<text x="184.1" y="186.7">control.kicad_sch</text>
<text x="178" y="196.9">KiCad</text>
<text x="178" y="194.1">Size:</text>
<text x="184.7" y="194.1">A4</text>
<text x="185.7" y="196.9">E.D.A.</text>
<text x="193.3" y="196.9">9.0.4</text>
<text x="200" y="194.1">Date:</text>
<text x="207" y="194.1">2025-10-30</text>
<text x="263" y="194.3">Rev:</text>
<text x="263" y="196.9">Id:</text>
<text x="267.1" y="196.9">2/6</text>
<text x="269.4" y="194.3">V0.8</text>
</g>
<g font-size="1.8" fill="#840000">
<text x="35" y="11.9">1</text>
<text x="85" y="11.9">2</text>
<text x="135" y="11.9">3</text>
<text x="185" y="11.9">4</text>
<text x="235" y="11.9">5</text>
<text x="285" y="11.9">6</text>
<text x="10.3" y="35.9">A</text>
<text x="285.3" y="35.9">A</text>
<text x="10.3" y="85.9">B</text>
<text x="285.3" y="85.9">B</text>
<text x="158.9" y="94.9">SDA</text>
<text x="162.7" y="97.5">SCL</text>
<text x="152.6" y="107.6">BATTEN</text>
<text x="152.6" y="105.1">BOUNCEBATT</text>
<text x="152.6" y="112.7">STATUS2</text>
<text x="152.6" y="110.2">STATUS1</text>
<text x="152.6" y="115.3">OBC_EN</text>
<text x="152.6" y="117.8">COMM_EN</text>
<text x="152.6" y="120.3">SCI_EN</text>
<text x="10.3" y="135.9">C</text>
<text x="285.3" y="135.9">C</text>
<text x="74.7" y="157.2">SWCLK</text>
<text x="77" y="159.7">SWD</text>
<text x="10.3" y="185.9">D</text>
<text x="285.3" y="185.9">D</text>
<text x="35" y="199.9">1</text>
<text x="85" y="199.9">2</text>
<text x="135" y="199.9">3</text>
<text x="185" y="199.9">4</text>
<text x="235" y="199.9">5</text>
<text x="285" y="199.9">6</text>
</g>
<g font-size="1.8" fill="#006464">
<text x="112.6" y="16.4">IC10</text>
<text x="25.9" y="22.5">-EPS_5V</text>
<text x="46.9" y="22.5">TLV75733PDBVR</text>
<text x="52.7" y="19.9">PS1</text>
<text x="69" y="22.5">3V3</text>
<text x="88.1" y="18.6">+EPS_5V</text>
<text x="104.6" y="23.7">IN+_1</text>
<text x="108" y="18.6">INA260AIPWR</text>
<text x="118.1" y="23.7">IN-_3</text>
<text x="131.3" y="18.6">-EPS_5V</text>
<text x="235.2" y="22.5">IC16</text>
<text x="250.1" y="23.7">USB_5V</text>
<text x="47.5" y="27.5">IN</text>
<text x="58.9" y="27.5">NC</text>
<text x="84.7" y="26.3">+3V3</text>
<text x="104.6" y="26.3">IN+_2</text>
<text x="104.6" y="28.8">IN+_3</text>
<text x="118.1" y="26.3">IN-_2</text>
<text x="118.1" y="28.8">IN-_1</text>
<text x="194.3" y="25">+5V_BUCK_BOOST</text>
<text x="216.4" y="25">+EPS_5V</text>
<text x="230.7" y="25">TPS2121RUXR</text>
<text x="32.8" y="30.6">C73</text>
<text x="33" y="32.6">1u</text>
<text x="47.5" y="30.1">GND</text>
<text x="47.5" y="32.6">EN</text>
<text x="57.9" y="30.1">OUT</text>
<text x="73.4" y="33.1">C74</text>
<text x="73.7" y="35.2">1u</text>
<text x="104.6" y="31.3">A1</text>
<text x="104.6" y="33.9">A0</text>
<text x="118.9" y="33.9">VBUS</text>
<text x="121.1" y="31.3">NC</text>
<text x="131.3" y="30.1">+EPS_5V</text>
<text x="145.7" y="35.2">+3V3</text>
<text x="227.8" y="30.1">OUT_1</text>
<text x="227.8" y="32.6">IN2</text>
<text x="227.8" y="35.2">CP2</text>
<text x="241.1" y="32.6">OUT_2</text>
<text x="243.8" y="30.1">IN1</text>
<text x="244.8" y="35.2">ST</text>
<text x="258.3" y="32.1">+EPS_5V</text>
<text x="28.4" y="40.5">GND</text>
<text x="69.1" y="41.8">GND</text>
<text x="104.6" y="36.4">GND_1</text>
<text x="104.6" y="39">ALERT</text>
<text x="104.6" y="41.5">SDA</text>
<text x="117.7" y="36.4">GND_2</text>
<text x="120.2" y="41.5">SCL</text>
<text x="121.5" y="39">VS</text>
<text x="139" y="41.8">C13</text>
<text x="209" y="36.4">GND</text>
<text x="227.8" y="37.7">OV2</text>
<text x="227.8" y="40.2">OV1</text>
<text x="243.2" y="37.7">ILIM</text>
<text x="244.5" y="40.2">SS</text>
<text x="85.6" y="43">GND</text>
<text x="138.2" y="43.5">100n</text>
<text x="227.8" y="42.8">PR1</text>
<text x="243.1" y="42.8">GND</text>
<text x="261.6" y="45.3">100n</text>
<text x="261.6" y="42.8">C75</text>
<text x="71.6" y="51.7">1V1</text>
<text x="150.4" y="51.9">GND</text>
<text x="185.9" y="51.7">3V3</text>
<text x="218.9" y="53.2">GND</text>
<text x="242.7" y="50.9">D14</text>
<text x="76.2" y="61.8">C65</text>
<text x="76.2" y="64.4">4u7</text>
<text x="86.4" y="64.4">100n</text>
<text x="86.4" y="61.8">C66</text>
<text x="96.5" y="64.4">100n</text>
<text x="96.5" y="61.8">C67</text>
<text x="135.9" y="64.4">100n</text>
<text x="135.9" y="61.8">C58</text>
<text x="146.1" y="64.4">100n</text>
<text x="146.1" y="61.8">C59</text>
<text x="154.9" y="64.4">100n</text>
<text x="154.9" y="61.8">C60</text>
<text x="163.8" y="64.4">100n</text>
<text x="163.8" y="61.8">C61</text>
<text x="172.7" y="64.4">100n</text>
<text x="172.7" y="61.8">C62</text>
<text x="181.6" y="64.4">100n</text>
<text x="181.6" y="61.8">C63</text>
<text x="190.5" y="64.4">100n</text>
<text x="190.5" y="61.8">C64</text>
<text x="27.1" y="72">3V3</text>
<text x="235.2" y="72">IC21</text>
<text x="272.5" y="66.1">GND</text>
<text x="71.6" y="74.8">GND</text>
<text x="185.9" y="73.5">GND</text>
<text x="228.7" y="74.5">MCP2517FD-H_SL</text>
<text x="279.1" y="77.6">3V3</text>
<text x="34.7" y="82.1">1V1</text>
<text x="73.7" y="79.6">C70</text>
<text x="73.7" y="82.1">4u7</text>
<text x="94.8" y="82.3" transform="rotate(-90 94.8 82.3)">DVDD</text>
<text x="97.4" y="82.3" transform="rotate(-90 97.4 82.3)">DVDD</text>
<text x="99.9" y="82.3" transform="rotate(-90 99.9 82.3)">DVDD</text>
<text x="113.9" y="83" transform="rotate(-90 113.9 83)">IOVDD</text>
<text x="116.4" y="83" transform="rotate(-90 116.4 83)">IOVDD</text>
<text x="119" y="83" transform="rotate(-90 119 83)">IOVDD</text>
<text x="121.5" y="83" transform="rotate(-90 121.5 83)">IOVDD</text>
<text x="124.1" y="83" transform="rotate(-90 124.1 83)">IOVDD</text>
<text x="126.6" y="83" transform="rotate(-90 126.6 83)">IOVDD</text>
<text x="137.5" y="82.1">USB_DP</text>
<text x="217.7" y="79.6">TXCAN</text>
<text x="217.7" y="82.1">RXCAN</text>
<text x="253.3" y="82.1">NCS</text>
<text x="253.5" y="79.6">VDD</text>
<text x="276.6" y="82.4">C92</text>
<text x="65.5" y="86.5">GND</text>
<text x="88.6" y="86">VREG_AVDD</text>
<text x="88.6" y="88.5">VREG_VIN</text>
<text x="107.5" y="88.4" transform="rotate(-90 107.5 88.4)">QSPI_IOVDD</text>
<text x="134.2" y="86.7" transform="rotate(-90 134.2 86.7)">ADC_AVDD</text>
<text x="137.3" y="84.7">USB_DM</text>
<text x="179.4" y="84.9">C93</text>
<text x="179.7" y="87">15p</text>
<text x="203.1" y="86">CAN_INT</text>
<text x="217.7" y="84.7">CLKO/SOF</text>
<text x="217.7" y="87.2">~{INT}</text>
<text x="217.7" y="89.8">OSC2</text>
<text x="253.3" y="84.7">SDO</text>
<text x="253.3" y="89.8">SCK</text>
<text x="254" y="87.2">SDI</text>
<text x="276.4" y="84.4">100n</text>
<text x="31.3" y="91.3">C72</text>
<text x="31.5" y="93.3">4u7</text>
<text x="41.4" y="91.3">C71</text>
<text x="41.7" y="93.3">4u7</text>
<text x="51.6" y="95.1">L1</text>
<text x="88.6" y="91">VREG_FB</text>
<text x="88.6" y="93.6">VREG_LX</text>
<text x="130.4" y="90.4" transform="rotate(-90 130.4 90.4)">USB_OTP_VDD</text>
<text x="139.1" y="92.3">GPIO0</text>
<text x="139.1" y="94.8">GPIO1</text>
<text x="179.4" y="95.1">C94</text>
<text x="199.4" y="92.3">Y1</text>
<text x="217.7" y="92.3">OSC1</text>
<text x="217.7" y="94.8">VSS</text>
<text x="238.9" y="92.3">~{INT0}/GPIO0/XSTBY</text>
<text x="246" y="94.8">~{INT1}/GPIO1</text>
<text x="272.3" y="91.3">GND</text>
<text x="80.5" y="101.2">GND</text>
<text x="88.6" y="96.1">VREG_PGND</text>
<text x="139.1" y="97.4">GPIO2</text>
<text x="139.1" y="99.9">GPIO3</text>
<text x="179.7" y="97.1">15p</text>
<text x="185.9" y="98.9">GND</text>
<text x="207.5" y="100.2">GND</text>
<text x="27.2" y="103.7">GND</text>
<text x="88.6" y="103.7">QSPI_SS</text>
<text x="88.6" y="107.5">QSPI_SD0</text>
<text x="139.1" y="102.5">GPIO4</text>
<text x="139.1" y="105">GPIO5</text>
<text x="139.1" y="107.5">GPIO6</text>
<text x="174.5" y="105.3">GND</text>
<text x="220" y="106.3">IC17</text>
<text x="88.6" y="110.1">QSPI_SD1</text>
<text x="88.6" y="112.6">QSPI_SD2</text>
<text x="139.1" y="110.1">GPIO7</text>
<text x="139.1" y="112.6">GPIO8</text>
<text x="177.8" y="113.9">+5V_BUCK_BOOST</text>
<text x="208.8" y="113.9">TXD1</text>
<text x="213.8" y="108.8">TCAN1046AVDRQ1</text>
<text x="221.6" y="113.9">STB1_/_NSTB1</text>
<text x="248.9" y="113.9">GND</text>
<text x="88.6" y="115.2">QSPI_SD3</text>
<text x="88.6" y="119">QSPI_SCLK</text>
<text x="137.9" y="117.7">GPIO10</text>
<text x="139.1" y="115.2">GPIO9</text>
<text x="192" y="117.7">GND</text>
<text x="208.8" y="116.4">GND1</text>
<text x="208.8" y="119">VCC</text>
<text x="229.3" y="116.4">CANH1</text>
<text x="229.6" y="119">CANL1</text>
<text x="51.1" y="123">C68</text>
<text x="51.5" y="125.1">15p</text>
<text x="59.7" y="125.3">ABM8-272-T3</text>
<text x="137.9" y="120.2">GPIO11</text>
<text x="137.9" y="122.8">GPIO12</text>
<text x="137.9" y="125.3">GPIO13</text>
<text x="191" y="123.8">100n</text>
<text x="191" y="121.8">C91</text>
<text x="208.8" y="121.5">RXD1</text>
<text x="208.8" y="124.1">GND2</text>
<text x="229.3" y="124.1">CANH2</text>
<text x="232.5" y="121.5">VIO</text>
<text x="249.9" y="125.6">C90</text>
<text x="252.4" y="122">3V3</text>
<text x="71.1" y="130.4">Y2</text>
<text x="88.6" y="127.9">XIN</text>
<text x="137.9" y="127.9">GPIO14</text>
<text x="137.9" y="130.4">GPIO15</text>
<text x="187.2" y="130.7">GND</text>
<text x="197.4" y="130.7">GND</text>
<text x="208.8" y="126.6">TXD2</text>
<text x="208.8" y="129.1">RXD2</text>
<text x="221.6" y="129.1">STB2_/_NSTB2</text>
<text x="229.6" y="126.6">CANL2</text>
<text x="249.7" y="127.6">100n</text>
<text x="276.9" y="129.1">100n</text>
<text x="276.9" y="126.6">C89</text>
<text x="51.1" y="133.2">C69</text>
<text x="51.5" y="135.2">15p</text>
<text x="57.7" y="137">GND</text>
<text x="70.4" y="137">GND</text>
<text x="88.6" y="132.9">XOUT</text>
<text x="137.9" y="132.9">GPIO16</text>
<text x="137.9" y="135.5">GPIO17</text>
<text x="245.6" y="134.5">GND</text>
<text x="272.3" y="135.7">GND</text>
<text x="46.2" y="143.4">GND</text>
<text x="71.6" y="140.6">3V3</text>
<text x="137.9" y="138">GPIO18</text>
<text x="137.9" y="140.6">GPIO19</text>
<text x="137.9" y="143.1">GPIO20</text>
<text x="217.3" y="141.8">SN65HVD1782QDRQ1</text>
<text x="225.1" y="139.3">IC15</text>
<text x="240.5" y="141.8">3V3</text>
<text x="88.6" y="145.6">RUN</text>
<text x="137.9" y="145.6">GPIO21</text>
<text x="137.9" y="148.2">GPIO22</text>
<text x="220.2" y="146.9">R</text>
<text x="220.2" y="149.5">RE</text>
<text x="230.6" y="146.9">VCC</text>
<text x="233" y="149.5">B</text>
<text x="137.9" y="150.7">GPIO23</text>
<text x="137.9" y="153.3">GPIO24</text>
<text x="137.9" y="155.8">GPIO25</text>
<text x="220.2" y="152">DE</text>
<text x="220.2" y="154.5">D</text>
<text x="230.4" y="154.5">GND</text>
<text x="233.2" y="152">A</text>
<text x="88.6" y="157.1">SWCLK</text>
<text x="88.6" y="159.6">SWD</text>
<text x="132.1" y="160.9">GPIO26_ADC0</text>
<text x="240.5" y="159.9">GND</text>
<text x="132.1" y="163.4">GPIO27_ADC1</text>
<text x="132.1" y="166">GPIO28_ADC2</text>
<text x="117.7" y="171.7" transform="rotate(-90 117.7 171.7)">GND</text>
<text x="132.1" y="168.5">GPIO29_ADC3</text>
<text x="119" y="176.1">U2</text>
<text x="119" y="178.7">RP2354A_60QFN</text>
<text x="114.8" y="181.5">GND</text>
</g>
<g font-size="1.8" fill="#a90000">
<text x="100.9" y="22.6">1</text>
<text x="125.7" y="22.6">16</text>
<text x="43.7" y="26.4">1</text>
<text x="43.7" y="29">2</text>
<text x="64.1" y="26.4">4</text>
<text x="64.1" y="29">5</text>
<text x="100.9" y="25.1">2</text>
<text x="100.9" y="27.7">3</text>
<text x="125.7" y="25.1">15</text>
<text x="125.7" y="27.7">14</text>
<text x="224.1" y="29">1</text>
<text x="249.5" y="29">7</text>
<text x="43.7" y="31.5">3</text>
<text x="100.9" y="30.2">4</text>
<text x="100.9" y="32.8">5</text>
<text x="100.9" y="35.3">6</text>
<text x="125.7" y="30.2">13</text>
<text x="125.7" y="32.8">12</text>
<text x="125.7" y="35.3">11</text>
<text x="224.1" y="31.5">2</text>
<text x="224.1" y="34">3</text>
<text x="249.5" y="31.5">8</text>
<text x="249.5" y="34">9</text>
<text x="100.9" y="37.8">7</text>
<text x="100.9" y="40.4">8</text>
<text x="125.7" y="37.8">10</text>
<text x="126.3" y="40.4">9</text>
<text x="224.1" y="36.6">4</text>
<text x="224.1" y="39.1">5</text>
<text x="224.1" y="41.7">6</text>
<text x="248.9" y="36.6">10</text>
<text x="248.9" y="39.1">11</text>
<text x="248.9" y="41.7">12</text>
<text x="253.7" y="45.2" transform="rotate(-90 253.7 45.2)">2</text>
<text x="253.7" y="57.9" transform="rotate(-90 253.7 57.9)">1</text>
<text x="93.7" y="76.2" transform="rotate(-90 93.7 76.2)">39</text>
<text x="96.3" y="76.2" transform="rotate(-90 96.3 76.2)">23</text>
<text x="98.8" y="75.6" transform="rotate(-90 98.8 75.6)">6</text>
<text x="106.4" y="76.2" transform="rotate(-90 106.4 76.2)">54</text>
<text x="112.8" y="76.2" transform="rotate(-90 112.8 76.2)">45</text>
<text x="115.3" y="76.2" transform="rotate(-90 115.3 76.2)">38</text>
<text x="117.9" y="76.2" transform="rotate(-90 117.9 76.2)">30</text>
<text x="120.4" y="76.2" transform="rotate(-90 120.4 76.2)">20</text>
<text x="122.9" y="76.2" transform="rotate(-90 122.9 76.2)">11</text>
<text x="125.5" y="75.6" transform="rotate(-90 125.5 75.6)">1</text>
<text x="129.3" y="76.2" transform="rotate(-90 129.3 76.2)">53</text>
<text x="133.1" y="76.2" transform="rotate(-90 133.1 76.2)">44</text>
<text x="146" y="81">52</text>
<text x="146" y="83.6">51</text>
<text x="213.9" y="78.5">1</text>
<text x="213.9" y="81">2</text>
<text x="213.9" y="83.6">3</text>
<text x="259" y="78.5">14</text>
<text x="259" y="81">13</text>
<text x="259" y="83.6">12</text>
<text x="49.3" y="88.3" transform="rotate(-90 49.3 88.3)">1</text>
<text x="85" y="84.8">46</text>
<text x="85" y="87.4">49</text>
<text x="85" y="89.9">50</text>
<text x="213.9" y="86.1">4</text>
<text x="213.9" y="88.6">5</text>
<text x="259" y="86.1">11</text>
<text x="259" y="88.6">10</text>
<text x="85" y="92.5">48</text>
<text x="85" y="95">47</text>
<text x="146.6" y="91.2">2</text>
<text x="146.6" y="93.7">3</text>
<text x="189.2" y="93.7">4</text>
<text x="194.1" y="91.5" transform="rotate(-90 194.1 91.5)">1</text>
<text x="198" y="93.7">2</text>
<text x="213.9" y="91.2">6</text>
<text x="213.9" y="93.7">7</text>
<text x="259.6" y="91.2">9</text>
<text x="259.6" y="93.7">8</text>
<text x="146.6" y="96.3">4</text>
<text x="146.6" y="98.8">5</text>
<text x="146.6" y="101.3">7</text>
<text x="194.1" y="97.9" transform="rotate(-90 194.1 97.9)">3</text>
<text x="49.3" y="103.6" transform="rotate(-90 49.3 103.6)">2</text>
<text x="85" y="102.6">60</text>
<text x="85" y="106.4">57</text>
<text x="146.6" y="103.9">8</text>
<text x="146.6" y="106.4">9</text>
<text x="85" y="109">59</text>
<text x="85" y="111.5">58</text>
<text x="146" y="109">10</text>
<text x="146" y="111.5">12</text>
<text x="205" y="112.8">1</text>
<text x="237.4" y="112.8">14</text>
<text x="85" y="114">55</text>
<text x="85" y="117.9">56</text>
<text x="146" y="114">13</text>
<text x="146" y="116.6">14</text>
<text x="146" y="119.1">15</text>
<text x="205" y="115.3">2</text>
<text x="205" y="117.9">3</text>
<text x="237.4" y="115.3">13</text>
<text x="237.4" y="117.9">12</text>
<text x="146" y="121.7">16</text>
<text x="146" y="124.2">17</text>
<text x="205" y="120.4">4</text>
<text x="205" y="122.9">5</text>
<text x="205" y="125.5">6</text>
<text x="237.4" y="120.4">11</text>
<text x="237.4" y="122.9">10</text>
<text x="238.1" y="125.5">9</text>
<text x="60.9" y="131.8">4</text>
<text x="65.8" y="129.6" transform="rotate(-90 65.8 129.6)">1</text>
<text x="69.8" y="131.8">2</text>
<text x="85" y="126.7">21</text>
<text x="85" y="131.8">22</text>
<text x="146" y="126.7">18</text>
<text x="146" y="129.3">19</text>
<text x="146" y="131.8">27</text>
<text x="205" y="128">7</text>
<text x="238.1" y="128">8</text>
<text x="65.8" y="136" transform="rotate(-90 65.8 136)">3</text>
<text x="146" y="134.4">28</text>
<text x="146" y="136.9">29</text>
<text x="146" y="139.4">31</text>
<text x="146" y="142">32</text>
<text x="85" y="144.5">26</text>
<text x="146" y="144.5">33</text>
<text x="146" y="147.1">34</text>
<text x="146" y="149.6">35</text>
<text x="216.5" y="145.8">1</text>
<text x="216.5" y="148.3">2</text>
<text x="236.8" y="145.8">8</text>
<text x="236.8" y="148.3">7</text>
<text x="85" y="156">24</text>
<text x="146" y="152.1">36</text>
<text x="146" y="154.7">37</text>
<text x="216.5" y="150.9">3</text>
<text x="216.5" y="153.4">4</text>
<text x="236.8" y="150.9">6</text>
<text x="236.8" y="153.4">5</text>
<text x="85" y="158.5">25</text>
<text x="146" y="159.8">40</text>
<text x="146" y="162.3">41</text>
<text x="146" y="164.8">42</text>
<text x="146" y="167.4">43</text>
<text x="116.6" y="175.3" transform="rotate(-90 116.6 175.3)">61</text>
</g>
<g font-size="1.8" fill="#0f0f0f">
<text x="264.2" y="25.1">OV1</text>
<text x="90.2" y="40.3">SDA</text>
<text x="130.8" y="40.3">SCL</text>
<text x="217.1" y="39">OV1</text>
<text x="204.4" y="80.9">RXCAN</text>
<text x="204.8" y="78.4">TXCAN</text>
<text x="264.2" y="80.9">CAN_CS</text>
<text x="264.2" y="83.5">MISO</text>
<text x="264.2" y="88.6">SCK</text>
<text x="264.2" y="86">MOSI</text>
<text x="195.6" y="112.7">RXCAN</text>
<text x="152.4" y="124.1">PAY1_RO</text>
<text x="195.9" y="120.3">TXCAN</text>
<text x="152.4" y="126.7">PAY1_RE</text>
<text x="152.4" y="129.2">PAY1_DE</text>
<text x="152.4" y="131.7">PAY1_DI</text>
<text x="152.4" y="134.3">CAN_INT</text>
<text x="152.4" y="136.8">CAN_CS</text>
<text x="152.4" y="139.4">MISO</text>
<text x="152.4" y="141.9">MOSI</text>
<text x="152.4" y="144.4">SCK</text>
<text x="204.9" y="145.7">PAY1_RO</text>
<text x="205.1" y="148.2">PAY1_RE</text>
<text x="205.1" y="150.8">PAY1_DE</text>
<text x="205.7" y="153.3">PAY1_DI</text>
</g>
<g font-size="1.8" fill="#725600">
<text x="162.8" y="82.1">USB_D+</text>
<text x="162.8" y="87.2">USB_D-</text>
<text x="265.6" y="116.4">CANH1</text>
<text x="265.6" y="131.7">CANL1</text>
<text x="153.9" y="148.2">SWDIO</text>
<text x="242.8" y="149.5">PAY1_A</text>
<text x="153.9" y="150.7">SWCLK</text>
<text x="153.9" y="153.3">RBF_INHIBIT</text>
<text x="242.8" y="152">PAY1_B</text>
</g>
<g font-size="1.4" fill="#006464">
<text x="257.1" y="26.9">23k7</text>
<text x="257.5" y="25.4">R46</text>
<text x="268.9" y="25.4">R47</text>
<text x="269.5" y="26.9">5k</text>
<text x="204.1" y="35.5">R48</text>
<text x="204.3" y="37.1">23k7</text>
<text x="204.1" y="43.2">R49</text>
<text x="204.5" y="44.7">5k</text>
<text x="268.9" y="43.2">R50</text>
<text x="269" y="44.7">51k1</text>
<text x="234" y="52.6">CDBA240LL-HF,</text>
<text x="247.2" y="52.6">40V</text>
<text x="251" y="52.6">2A</text>
<text x="63.4" y="73.6">R45</text>
<text x="63.7" y="75.2">33</text>
<text x="154.9" y="83.8">R42</text>
<text x="154.9" y="78.7">R40</text>
<text x="155.1" y="80.2">27</text>
<text x="155.1" y="85.3">27</text>
<text x="185.9" y="87.9">ABM8AIG-20MHz-12-2Z-T3</text>
<text x="150.9" y="92.9">4k7</text>
<text x="151.1" y="91.4">R51</text>
<text x="51.5" y="97">3u3</text>
<text x="55.4" y="97">AOTA-B201610S3R3-101-T</text>
<text x="156" y="100.8">4k7</text>
<text x="156.1" y="99.3">R52</text>
<text x="262.6" y="119.4">R54</text>
<text x="262.6" y="120.9">60</text>
<text x="262.6" y="127">R69</text>
<text x="262.6" y="128.5">60</text>
<text x="77.4" y="134.6">R44</text>
<text x="77.7" y="136.1">1k</text>
<text x="77.2" y="143.7">10k</text>
<text x="77.4" y="142.2">R53</text>
</g>
</svg>
